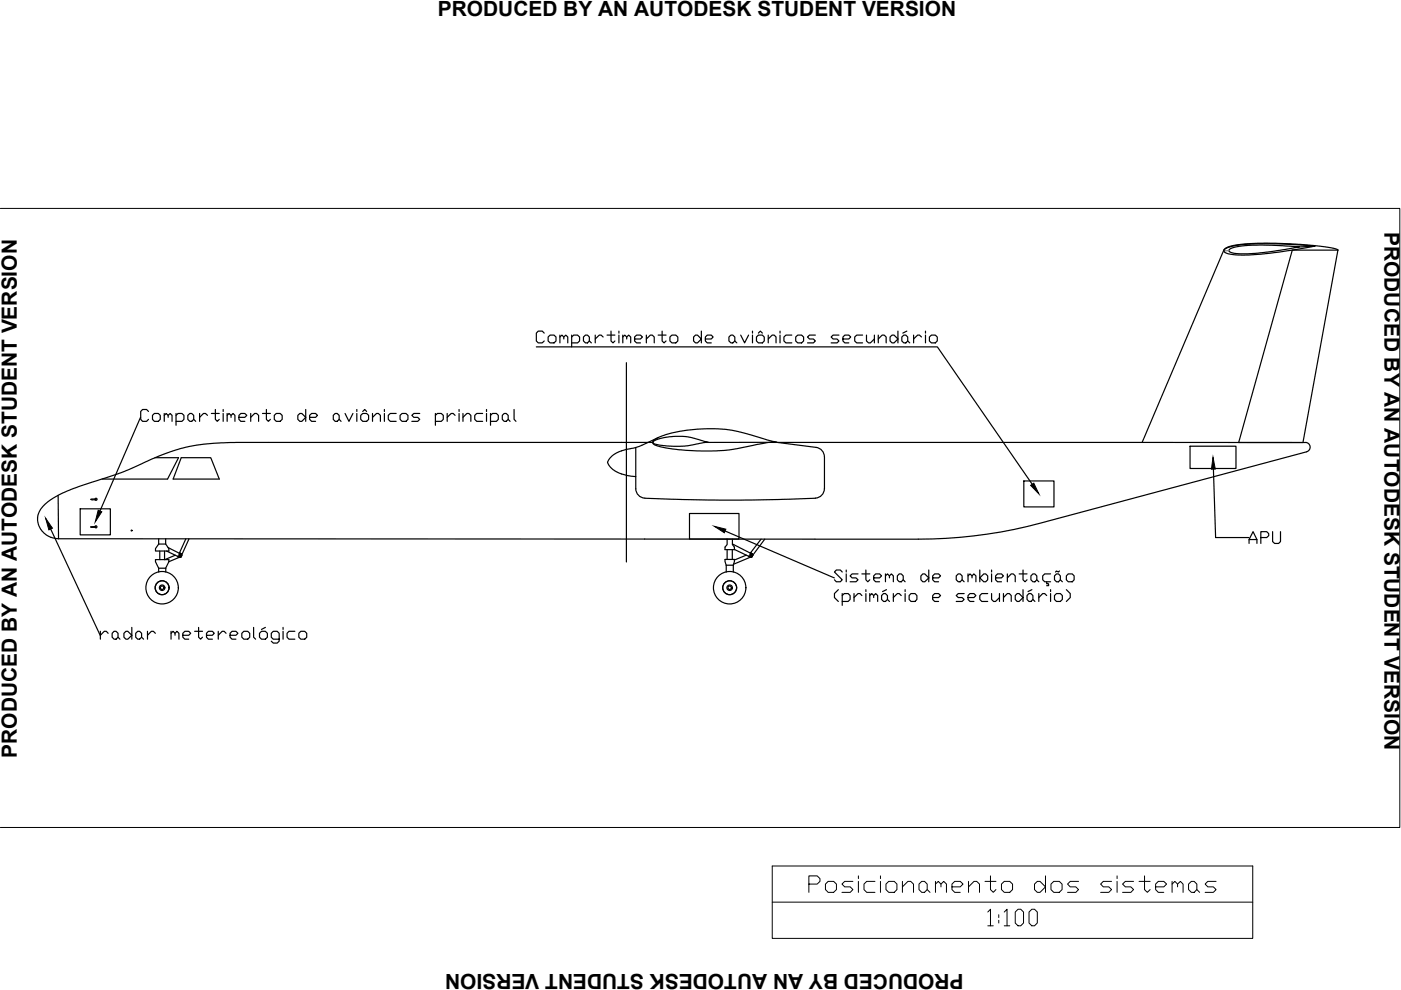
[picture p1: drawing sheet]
<svg xmlns="http://www.w3.org/2000/svg" width="297mm" height="210mm" viewBox="0 0 297 210" stroke-linecap="round" stroke-linejoin="round" font-family="sans-serif">
<!-- layer: 0 -->
<g fill="none" stroke="#000" stroke-width=".25">
<path d="M259.6 52.9l.7-.4 1.6-.4 3.6-.4 7 .1 6.3 .4-8 1.3-6.1 .6h-2.3l-1.9-.3-.9-.3-.1-.2zM278.8 52.2l-3.4 .2-6.6 1-4.2 .4-2.7-.1-1.2-.3-.2-.2 .3-.4 .8-.3 3.1-.5h4.9l5.8 .4M283.7 53l-1-.4-3.4-.5-5.8-.4-4.5-.1-6.5 .3-1.6 .3-1.2 .5-.2 .3-17.3 40.8M283.7 53l-7.4 40.8M283.7 53h-9.7l-11.4 40.8M113.7 73.5h85l20.1 29.2M115.4 70.6l-.4-.4h-.9l-.4 .4v1.7l.4 .4h.9l.4-.4M116.2 71.5l.4-.5h.9l.4 .5v.8l-.4 .4h-.9l-.4-.4zM118.7 71.5l.4-.5 .4 .5v.4M118.7 71v1.7M119.5 71.5l.5-.5 .4 .5v1.2M121.2 71.5l.4-.5h.9l.4 .5v.8l-.4 .4h-1.3"/>
<path d="M121.2 71v2.5M123.7 71.5l.4-.5h.5l.4 .5v.8l-.4 .4h-.5l-.4-.4zM125 72.3l.4 .4M126.2 71v1.7M127.9 71.5l-.4-.5h-.5l-.8 .9M128.7 71h1.7M129.5 70.2v2.1l.5 .4 .4-.4M131.2 70.2v.4M131.2 71v1.7M132 71.5l.5-.5 .4 .5v.4M132 71v1.7M132.8 76.9v42.3"/>
<path d="M132.9 71.5l.4-.5 .4 .5v1.2M134.5 71.9h1.3l.4-.4-.4-.5h-.8l-.5 .5v.8l.5 .4h.8M137 71.9l.9-.9h.4l.4 .5v1.2M137 71v1.7M139.5 71h1.7M140.4 70.2v2.1l.4 .4 .4-.4M142 71.5l.5-.5h.8l.4 .5v.8l-.4 .4h-.8l-.5-.4zM147.1 71.5l.4-.5h.4l.8 .9-.8 .8h-.4l-.4-.4zM148.7 70.2v2.5M149.5 71.9h1.3l.4-.4-.4-.5h-.8l-.5 .5v.8l.5 .4h.8M154.5 71.5l.5-.5h.4l.4 .5v.8l-.4 .4h-.4l-.5-.4zM155.8 72.3l.4 .4"/>
<path d="M157 71l.9 1.7 .8-1.7M159.5 70.2v.4M159.5 71v1.7M160.4 71.5l.4-.5h.8l.4 .5v.8l-.4 .4h-.8l-.4-.4zM160.8 70.6l.4-.4 .4 .4M162.9 71.9l.8-.9h.4l.4 .5v1.2M162.9 71v1.7M165.4 70.2v.4M165.4 71v1.7M167.9 71h-1.3l-.4 .5v.8l.4 .4h1.3M168.7 71.5l.4-.5h.9l.4 .5v.8l-.4 .4h-.9l-.4-.4zM172.9 71h-1.3l-.4 .5 .4 .4h.9l.4 .4-.4 .4h-1.3"/>
<path d="M177.9 71h-1.3l-.4 .5 .4 .4h.9l.4 .4-.4 .4h-1.3M178.7 71.9h1.3l.4-.4-.4-.5h-.9l-.4 .5v.8l.4 .4h.9M182.9 71h-1.3l-.4 .5v.8l.4 .4h1.3M183.7 71v1.3l.4 .4h.4l.9-.8M185.4 71v1.7M186.2 71.9l.8-.9h.5l.4 .5v1.2M186.2 71v1.7M188.7 71.5l.4-.5h.5l.8 .9-.8 .8h-.5l-.4-.4zM190.4 70.2v2.5M191.2 71.5l.4-.5h.5l.4 .5v.8l-.4 .4h-.5l-.4-.4zM192.3 70.2l-.9 .4M192.5 72.3l.4 .4"/>
<path d="M193.7 71v1.7M195.4 71.5l-.4-.5h-.5l-.8 .9M196.2 70.2v.4M196.2 71v1.7M197 71.5l.5-.5h.8l.4 .5v.8l-.4 .4h-.8l-.5-.4zM29.8 88.5l-8.6 19.8M31.5 87.2l-.4-.4h-.9l-.4 .4v1.7l.4 .4h.9l.4-.4M32.3 88.1l.4-.4h.9l.4 .4v.8l-.4 .4h-.9l-.4-.4zM32.9 97h5l-2.4 4.6h-13.9M34.8 88.1l.4-.4 .5 .4v.4M34.8 87.7v1.6M35.7 88.1l.4-.4 .4 .4v1.2"/>
<path d="M37.3 88.1l.4-.4h.9l.4 .4v.8l-.4 .4h-1.3M37.3 87.7v2.5M38.4 97h6.3l1.8 4.6h-9.8zM39.8 88.1l.4-.4h.4l.5 .4v.8l-.5 .4h-.4l-.4-.4zM41.1 88.9l.4 .4M42.3 87.7v1.6M44 88.1l-.4-.4h-.5l-.8 .8M44.8 87.7h1.7M45.7 86.8v2.1l.4 .4 .4-.4M47.3 86.8v.4M47.3 87.7v1.6M48.2 88.1l.4-.4 .4 .4v.4"/>
<path d="M48.2 87.7v1.6M49 88.1l.4-.4 .4 .4v1.2M50.7 88.5h1.2l.4-.4-.4-.4h-.8l-.4 .4v.8l.4 .4h.8M53.2 88.5l.8-.8h.4l.4 .4v1.2M53.2 87.7v1.6M55.7 87.7h1.6M56.5 86.8v2.1l.4 .4 .4-.4M58.2 88.1l.4-.4h.8l.4 .4v.8l-.4 .4h-.8l-.4-.4zM63.1 88.1l.5-.4h.4l.8 .8-.8 .8h-.4l-.5-.4zM64.8 86.8v2.5M65.6 88.5h1.3l.4-.4-.4-.4h-.8l-.5 .4v.8l.5 .4h.8M70.7 88.1l.4-.4h.4l.4 .4v.8l-.4 .4h-.4l-.4-.4z"/>
<path d="M71.9 88.9l.4 .4M73.2 87.7l.8 1.6 .8-1.6M75.7 86.8v.4M75.7 87.7v1.6M76.5 88.1l.4-.4h.8l.5 .4v.8l-.5 .4h-.8l-.4-.4zM76.9 87.2l.4-.4 .4 .4M79 88.5l.8-.8h.4l.5 .4v1.2M79 87.7v1.6M81.5 86.8v.4M81.5 87.7v1.6M84 87.7h-1.3l-.4 .4v.8l.4 .4h1.3M84.8 88.1l.4-.4h.9l.4 .4v.8l-.4 .4h-.9l-.4-.4z"/>
<path d="M89 87.7h-1.3l-.4 .4 .4 .4h.9l.4 .4-.4 .4h-1.3M92.3 88.1l.4-.4h.9l.4 .4v.8l-.4 .4h-1.3M92.3 87.7v2.5M94.8 87.7v1.6M96.5 88.1l-.4-.4h-.4l-.9 .8M97.3 86.8v.4M97.3 87.7v1.6M98.2 88.5l.8-.8h.4l.4 .4v1.2M98.2 87.7v1.6M102.3 87.7h-1.2l-.4 .4v.8l.4 .4h1.2M103.2 86.8v.4M103.2 87.7v1.6"/>
<path d="M104 88.1l.4-.4h.8l.4 .4v.8l-.4 .4h-1.2M104 87.7v2.5M106.5 88.1l.4-.4h.4l.4 .4v.8l-.4 .4h-.4l-.4-.4zM107.7 88.9l.4 .4M109 86.8v2.1l.4 .4M133.8 95.1l-2 .5-1 .4-1.1 .7-.6 .7a1.21 1.21 0 0 0 .4 1.7l.8 .7 1 .5 1.6 .5 1.9 .2M134.8 94.9v8.7a2.04 2.04 0 0 0 1.9 2l15.9 .4 12.4-.1 7.9-.3M138.4 93.8h-88.2l-4.7 .2-3.8 .4-3.2 .7-3.2 1-9.7 4.2-10.5 3.5-3.9 1.8-1.1 .8-1.1 1.1-.7 1-.3 1.2 .1 1.3 .5 1.2 1 1 1.2 .7M138.4 93.7l.8-.5 1.7-.4 3.8-.3 1.7 .2 3.8 1.1h-1l-3.3 .7-3 .1-3.1-.2-1.2-.3zM138.6 93.3l1-.6 1.4-.5 3.3-.8 3.6-.4 3.8-.1 2.3 .2 2.5 .4 8.1 2.3h-2l-7.9 1.6-6 .2-5-.3-3.6-.5-1.5-.6-.2-.6zM139.6 92.8l-4 1.8-1.9 .5M164.6 93.8h-14.4"/>
<path d="M164.6 93.8l8.4 1.1M164.8 93.8h112a1.01 1.01 0 0 1 1 .9 1.01 1.01 0 0 1-.8 1.1l-56.4 15.1a100.2 100.2 0 0 1-25.9 3.4l-182.3-.1M173 94.9a2 2 0 0 1 1.8 1.9M174.8 96.9v6.7M252.3 94.6h9.8v4.7h-9.8zM257.3 99.5l.4 14.5h7.1M10.7 112.2l10.5 22.5 .9-.8h.4l.4 .4M10.8 113.9l1.6 .3M12.3 105l.1 9.2M17 107.9h6.4v5.5h-6.4zM19.3 111.8h1M20.1 111.6l.3-.1 .2 .2-.2 .2-.3-.1"/>
<path d="M20.1 105.8l.3-.2 .2 .2-.2 .3-.2-.1M20.3 111.6l-1 .1M20.4 105.8l-1.1 .1 1.1 .1M33 118.7h2.8v.4l-.7 1.4h-1.5l-.6-1.4zM33.6 115.4l-.6 .9v.5h2.8v-.5l-.7-.9M33.6 114.3v1.1M33.6 115.4h1.5M33.9 116.8v1.9M34.9 116.8v1.9M35.1 114.3v1.1M35.3 116.8l2.6 1.3M35.6 116.1l2.6 1.3a.37 .37 0 0 1 .2 .5 .37 .37 0 0 1-.5 .2"/>
<path d="M37.2 117.7l-2.2 1M38.2 118.1l-2.4 1M39.4 114.3l-1.4 3a.46 .46 0 0 1 .5 .6 .46 .46 0 0 1-.8 .1M40.1 114.3l-1.6 3.4M146.2 108.9h10.5v5.4h-10.5zM153.7 112.6l23.2 9.9M154 119.8l-.3-1.2h2l-.2 1.2M154 119.8v1.5M154 119.8h1.5M154.2 114.3v1.2l-.5 .5v.5h2v-.5l-.4-.5v-1.2M154.2 116.5v2.1M155.3 116.5v2.1"/>
<path d="M155.3 115.3l4 2.1M155.5 119.8v1.5M155.7 116.5l3.3 1.5a.37 .37 0 0 0 .5-.1 .37 .37 0 0 0-.2-.5M158.2 117.7l-2.5 1M159.1 117.3a.46 .46 0 0 1 .4 .6 .46 .46 0 0 1-.8 0M159.3 118.1l-3.8 1.5M161.4 114.3l-2.3 3M162.1 114.3l-2.6 3.6M174.8 103.6a2 2 0 0 1-1.9 2M217.1 102h6.4v5.5h-6.4zM264.8 115.2v-.8l.9-1.7 .8 1.7v.8M264.8 114.4h1.7"/>
<path d="M267.3 114h1.3l.4-.4v-.5l-.4-.4h-1.3v2.5M269.8 112.7v2.1l.4 .4h.9l.4-.4v-2.1M21.3 133.9v1.6M24.2 133.9h.4l.4 .4v.8l-.4 .4h-.4l-.4-.4v-.8zM25 135.1l.4 .4M26.3 134.3l.4-.4h.4l.8 .8-.8 .8h-.4l-.4-.4zM27.9 133v2.5M28.8 134.3l.4-.4h.4l.4 .4v.8l-.4 .4h-.4l-.4-.4zM30 135.1l.4 .4M31.3 133.9v1.6M32.9 134.3l-.4-.4h-.4l-.8 .8M33.6 120.5v.8"/>
<path d="M35.1 120.5v.8M36.3 134.3l.4-.4 .4 .4v.4M36.3 133.9v1.6M37.1 134.3l.4-.4 .4 .4v1.2M38.8 134.7h1.2l.4-.4-.4-.4h-.8l-.4 .4v.8l.4 .4h.8M41.3 133.9h1.6M42.1 133v2.1l.4 .4 .4-.4M43.8 134.7h1.2l.4-.4-.4-.4h-.8l-.4 .4v.8l.4 .4h.8M46.3 133.9v1.6M47.9 134.3l-.4-.4h-.4l-.8 .8M48.8 134.7h1.2l.4-.4-.4-.4h-.8l-.4 .4v.8l.4 .4h.8M51.3 134.3l.4-.4h.8l.4 .4v.8l-.4 .4h-.8l-.4-.4z"/>
<path d="M53.8 133v2.1l.4 .4M55 134.3l.4-.4h.9l.4 .4v.8l-.4 .4h-.9l-.4-.4zM56.3 133l-.9 .4M59.2 135.5h-1.3l-.4-.4v-.8l.4-.4h.9l.4 .4v1.6l-.4 .4h-.9l-.4-.4M60 133v.4M60 133.9v1.6M62.5 133.9h-1.2l-.4 .4v.8l.4 .4h1.2M63.4 134.3l.4-.4h.8l.4 .4v.8l-.4 .4h-.8l-.4-.4zM177.7 125l-.8 .8v.9l.8 .8M178.6 121.3l-.4-.4h-.9l-.4 .4 1.7 1.6-.4 .5h-.9l-.4-.5M178.6 126.3l.4-.5h.8l.4 .5v.8l-.4 .4h-1.2M178.6 125.8v2.5"/>
<path d="M179.4 120.9v.4M179.4 121.7v1.7M181.1 125.8v1.7M181.9 121.7h-1.2l-.5 .4 .5 .4h.8l.4 .4-.4 .5h-1.3M182.7 126.3l-.4-.5h-.4l-.8 .9M182.7 121.7h1.7M183.6 120.9v2l.4 .5 .4-.5M183.6 125v.4M183.6 125.8v1.7M184.4 126.3l.4-.5 .4 .5v.4M184.4 125.8v1.7M185.2 122.5h1.3l.4-.4-.4-.4h-.8l-.5 .4v.8l.5 .5h.8"/>
<path d="M185.2 126.3l.5-.5 .4 .5v1.2M186.9 126.3l.4-.5h.4l.5 .5v.8l-.5 .4h-.4l-.4-.4zM187.7 122.1l.5-.4 .4 .4v.4M187.7 121.7v1.7M187.9 125l-.8 .4M188.2 127.1l.4 .4M188.6 122.1l.4-.4 .4 .4v1.3M189.4 125.8v1.7M190.7 121.7h.4l.4 .4v.8l-.4 .5h-.4l-.4-.5v-.8zM191.1 126.3l-.4-.5h-.4l-.9 .9M191.5 122.9l.4 .5M191.9 125v.4"/>
<path d="M191.9 125.8v1.7M193.2 125.8h.8l.4 .5v.8l-.4 .4h-.8l-.4-.4v-.8zM195.7 121.7h.4l.8 .8-.8 .9h-.4l-.5-.5v-.8zM196.9 120.9v2.5M197.7 122.5h1.3l.4-.4-.4-.4h-.8l-.5 .4v.8l.5 .5h.8M197.7 126.7h1.3l.4-.4-.4-.5h-.8l-.5 .5v.8l.5 .4h.8M202.7 122.1l.5-.4h.4l.4 .4v.8l-.4 .5h-.4l-.5-.5zM204 122.9l.4 .5M204.4 125.8h-1.2l-.5 .5 .5 .4h.8l.4 .4-.4 .4h-1.3M205.2 122.1l.5-.4 .4 .4v.4M205.2 126.7h1.3l.4-.4-.4-.5h-.8l-.5 .5v.8l.5 .4h.8M205.2 121.7v1.7"/>
<path d="M206.1 122.1l.4-.4 .4 .4v1.3M207.7 122.5l.9-.8h.4l.4 .4v.8l-.4 .5h-.4zM207.7 120.9v2.5M209.4 125.8h-1.2l-.5 .5v.8l.5 .4h1.2M210.2 125.8v1.3l.5 .4h.4l.8-.8M210.2 120.9v.4M210.2 121.7v1.7M211.1 122.5h1.2l.5-.4-.5-.4h-.8l-.4 .4v.8l.4 .5h.8M211.9 125.8v1.7M212.8 126.7l.8-.9h.4l.4 .5v1.2M212.8 125.8v1.7M213.6 122.5l.8-.8h.4l.5 .4v1.3"/>
<path d="M213.6 121.7v1.7M215.7 125.8h.4l.8 .9-.8 .8h-.4l-.4-.4v-.8zM216.1 121.7h1.6M216.9 120.9v2l.4 .5 .4-.5M216.9 125v2.5M218.2 125.8h.4l.4 .5v.8l-.4 .4h-.4l-.5-.4v-.8zM218.8 125l-.8 .4M219 121.7h.4l.4 .4v.8l-.4 .5h-.4l-.4-.5v-.8zM219 127.1l.4 .4M219.8 122.9l.4 .5M220.2 125.8v1.7M221.9 123.4v.4h.4v.4h-.4"/>
<path d="M221.9 126.3l-.4-.5h-.4l-.9 .9M222.7 121.7h-1.2l-.4 .4v.8l.4 .5h1.2M222.7 125v.4M222.7 125.8v1.7M224 121.7h.4l.4 .4v.8l-.4 .5h-.4l-.4-.5v-.8zM224 125.8h.8l.4 .5v.8l-.4 .4h-.8l-.4-.4v-.8zM224.6 121.1l-.2 .2-.4-.2-.2 .2M224.8 122.9l.4 .5M226.1 125l.8 .8v.9l-.8 .8M226.5 121.7h.8l.4 .4v.8l-.4 .5h-.8l-.4-.5v-.8z"/>
<circle cx="27.9" cy="112.5" r=".1"/>
<circle cx="38.1" cy="117.7" r=".18"/>
<circle cx="159.1" cy="117.7" r=".18"/>
<circle cx="34.4" cy="124.6" r="3.4"/>
<circle cx="34.4" cy="124.6" r="1.47"/>
<circle cx="34.4" cy="124.6" r=".58"/>
<circle cx="34.4" cy="124.6" r=".37"/>
<circle cx="154.7" cy="124.6" r="3.4"/>
<circle cx="154.7" cy="124.6" r="1.47"/>
<circle cx="154.7" cy="124.6" r=".58"/>
<circle cx="154.7" cy="124.6" r=".37"/>
</g>
<path d="M260.5 53.1l-1 .1" fill="none" stroke="#808080" stroke-width=".25"/>
<path d="M.1 44.2h296.7v131.2h-296.7M8 110h.1" fill="none" stroke="#000" stroke-width=".21"/>
<path d="M257.2 97l.5 2.5h-.9zM9.7 109.9l1.4 2.1-.7 .3zM20.8 108.2l.8 .3-1.4 2.2zM151.4 111.6l2.5 .6-.3 .8zM218.5 102.9l.7-.5 1.1 2.3z" fill="#000" stroke="#000" stroke-width=".21"/>
<!-- layer: cotas -->
<path d="M163.7 183.6h101.9v15.4h-101.9zM163.7 191.3h101.9M209.4 193.4l.6-.6v3.5M209.4 196.3h1.2M211.8 193.9v.6M211.8 195.1v.6M212.9 193.4l.6-.6v3.5M212.9 196.3h1.2M215.8 192.8h.6l.6 .6v2.3l-.6 .6h-.6l-.5-.6v-2.3zM218.8 192.8h.5l.6 .6v2.3l-.6 .6h-.5l-.6-.6v-2.3z" fill="none" stroke="#000" stroke-width=".21"/>
<text font-size="7.1" x="170.7" y="190.5">Posicionamento dos sistemas</text>
<g font-size="4.4">
<text x="92.8" y="3.4">PRODUCED BY AN AUTODESK STUDENT VERSION</text>
<text x="293.6" y="49.2" transform="rotate(90 293.6 49.2)">PRODUCED BY AN AUTODESK STUDENT VERSION</text>
<text x="3.5" y="160.6" transform="rotate(-90 3.5 160.6)">PRODUCED BY AN AUTODESK STUDENT VERSION</text>
<text x="204.3" y="206.4" transform="rotate(180 204.3 206.4)">PRODUCED BY AN AUTODESK STUDENT VERSION</text>
</g>
</svg>
